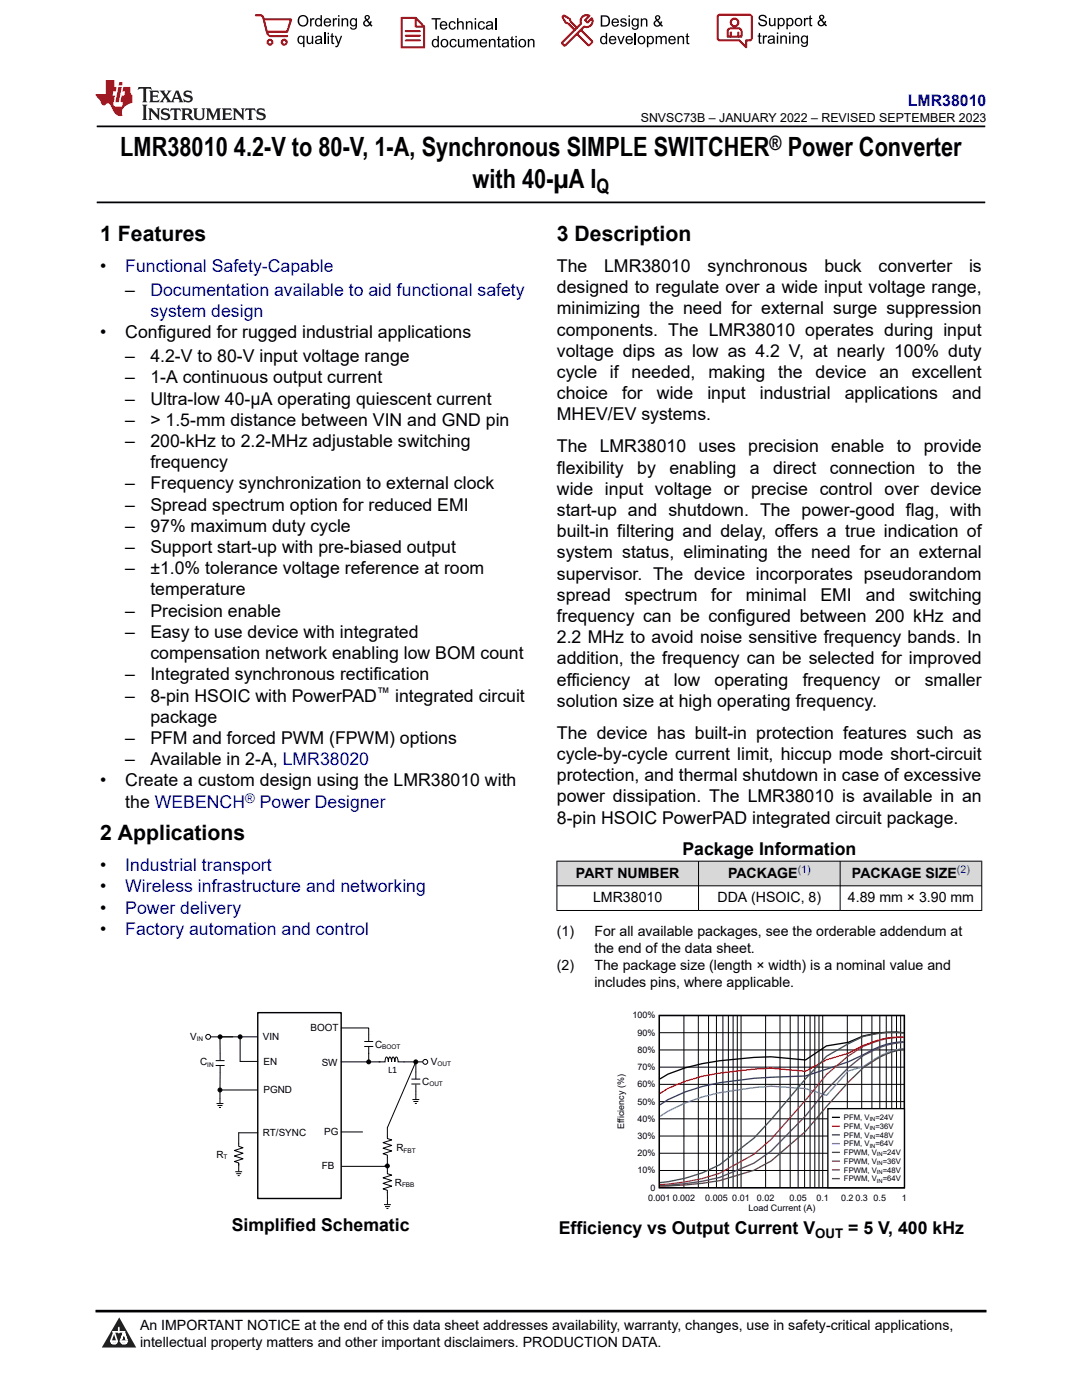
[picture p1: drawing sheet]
<svg xmlns="http://www.w3.org/2000/svg" width="216mm" height="279mm" viewBox="0 0 216 279" stroke-linecap="round" stroke-linejoin="round" font-family="sans-serif">
<path d="M19.3 25.2h177.3M19.3 40.4h177.3" fill="none" stroke="#000" stroke-width=".35"/>
<g fill="#d8d8d8">
<path d="M111.1 171.9h84.8v4.9h-84.8z" fill-rule="evenodd"/>
<path d="M111.2 171.9h28.1v4.8h-28.1z" fill-rule="evenodd"/>
<path d="M139.4 171.9h28.2v4.8h-28.2z" fill-rule="evenodd"/>
<path d="M167.7 171.9h28.1v4.8h-28.1z" fill-rule="evenodd"/>
</g>
<g fill="none" stroke="#000" stroke-width=".2">
<path d="M111.1 171.9h84.9M111.1 176.8h84.9M111.1 171.8v10M139.4 171.8v10M167.6 171.8v10M195.9 171.8v10M111.1 181.7h84.9M43 212.6h1.8M43 211.7h1.8M43.9 206.9v3.3M43.9 210.2v1.5M43.9 212.7v1.4"/>
<path d="M75.6 211.9h1.2l.1-.7 .2-.3 .3 .3 .1 .7 .1-.7 .2-.3 .2 .3 .1 .7 .1-.7 .2-.3 .3 .3 .1 .7 .1-.7 .2-.3 .2 .3 .1 .7h1.3M82.1 216.3h1.8M82.1 215.4h1.8M83 216.4v1.4M83 211.8v3.6M77.3 226.7v.5l.9 .3-1.8 .5 1.8 .6-1.8 .5 1.8 .6-1.8 .6 .9 .2v.5"/>
<circle cx="83" cy="211.9" r=".39"/>
</g>
<circle cx="83" cy="211.9" r=".39" fill="#000"/>
<path d="M51.4 202.1h16.7v37.1h-16.7z" fill-rule="evenodd" fill="#fff"/>
<path d="M51.4 202.1h16.7v37.1h-16.7z" fill="none" stroke="#000" stroke-width=".28"/>
<g fill="none" stroke="#000" stroke-width=".2">
<path d="M47.9 211.8h3.5M51.4 206.9h-9.3M72.7 208.8h1.8M72.7 207.9h1.8M73.6 206.4v1.5M73.6 208.9v1.4M80.6 211.9h3.8M83 217.8v.6"/>
<circle cx="43.9" cy="206.9" r=".39"/>
<circle cx="77.3" cy="232.7" r=".39"/>
</g>
<g fill="#000">
<circle cx="43.9" cy="206.9" r=".39"/>
<circle cx="77.3" cy="232.7" r=".39"/>
</g>
<circle cx="41.5" cy="206.9" r=".49" fill="#fff"/>
<circle cx="41.5" cy="206.9" r=".49" fill="none" stroke="#000" stroke-width=".2"/>
<circle cx="84.9" cy="211.9" r=".49" fill="#fff"/>
<g fill="none" stroke="#000" stroke-width=".2">
<path d="M43.9 217.5v2.7M43.9 217.5h7.4M43.9 214.1v3.4M47.9 206.9v4.9M68.1 205.2h5.5v1.2M68.1 211.9h7.7M73.6 210.2v1.7M82.3 219.4h1.4M82.5 219.8h1M83 211.9l-5.7 13.2v1.6M83 218.4v1M131.6 219.9h48.9"/>
<path d="M131.6 216.4h48.9M131.6 213h48.9M131.6 209.5h48.9M131.6 206.1h48.9M136.5 202.7v34.3M139.3 202.7v34.3M141.4 202.7v34.3M143 202.7v34.3M144.2 202.7v34.3M145.3 202.7v34.3M146.3 202.7v34.3M147.1 202.7v34.3"/>
<path d="M147.9 202.7v34.3M152.8 202.7v34.3M155.6 202.7v34.3M157.7 202.7v34.3M159.3 202.7v34.3M160.5 202.7v34.3M161.6 202.7v34.3M162.6 202.7v34.3M163.4 202.7v34.3M164.2 202.7v34.3M169.1 202.7v34.3M171.9 202.7v34.3"/>
<path d="M174 202.7v34.3M175.6 202.7v34.3M176.8 202.7v34.3M177.9 202.7v34.3M178.9 202.7v34.3M179.7 202.7v34.3M43.2 220.2h1.4M43.4 220.6h1M43.7 221h.4M46.9 233.8h1.4M47.1 234.2h1M47.4 234.6h.4"/>
<path d="M47.6 232.2v1.6M51.4 226.1h-3.8v2.7l.9 .3-1.7 .5 1.7 .6-1.7 .5 1.7 .6-1.7 .5 .8 .3v.5M68.1 225.9h4.2M76.8 232.7l-8.6 .1M77.3 231v3.2l.9 .3-1.8 .6 1.8 .5-1.8 .6 1.8 .5-1.8 .6 .9 .2v2.9M82.8 220.2h.4M131.6 233.6h48.9M131.6 230.2h48.9M131.6 226.7h48.9M131.6 223.3h48.9M76.6 240.4h1.4M76.8 240.8h1"/>
<path d="M77.1 241.2h.4"/>
<circle cx="43.9" cy="217.5" r=".39"/>
<circle cx="47.9" cy="206.9" r=".39"/>
<circle cx="73.6" cy="211.9" r=".39"/>
<circle cx="84.9" cy="211.9" r=".49"/>
</g>
<g fill="#000">
<circle cx="43.9" cy="217.5" r=".39"/>
<circle cx="47.9" cy="206.9" r=".39"/>
<circle cx="73.6" cy="211.9" r=".39"/>
</g>
<path d="M131.6 202.7h48.9v34.3h-48.9zM180.3 206.1a19.8 19.8 0 0 0-11.1 1.9l-4.3 .7-4.2 2.8-6.8-.6a68.7 68.7 0 0 0-17.2 2.2l-3.4 1.3-1.6 .9" fill="none" stroke="#000" stroke-width=".26"/>
<path d="M180.3 207h-1.4a20.5 20.5 0 0 0-9.7 3.2l-4.3 1.3-4.2 2.3-6.8-.6a63 63 0 0 0-17.2 2.6l-3.4 1.4-1.6 1" fill="none" stroke="#f00" stroke-width=".26"/>
<path d="M180.3 207.9h-.5a15.2 15.2 0 0 0-7.5 2.6l-3 1.4-8.6 2.8a93.6 93.6 0 0 0-20.6 2.1l-3.4 1.1-3.4 1.6-1.6 1" fill="none" stroke="#156" stroke-width=".26"/>
<path d="M180.3 209.3h-.5a15.8 15.8 0 0 0-7.5 3.6l-3.1 .8-4.3 4.9-4.2-1.3-6.8-.5a53.1 53.1 0 0 0-17.2 3.3l-3.4 1.7-1.6 1" fill="none" stroke="#0bc" stroke-width=".26"/>
<path d="M180.3 206.1l-1.4-.1a20.4 20.4 0 0 0-6.6 .9l-3.1 1.4-4.2 2.5-4.3 4.5-6.8 8.1-3.5 3.7-6.8 5.4a31.2 31.2 0 0 1-11.9 3.5" fill="none" stroke="#286b49" stroke-width=".26"/>
<path d="M180.3 207a16.8 16.8 0 0 0-11 3.7l-4.3 3.7-4.3 5.2-6.8 7.8-3.5 3-6.8 3.8a43.5 43.5 0 0 1-11.9 2.2" fill="none" stroke="#9e3a3a" stroke-width=".26"/>
<path d="M180.3 208a16.6 16.6 0 0 0-11 5.1l-4.3 4.3-4.3 5.3-6.8 7-3.5 2.4-6.8 2.9a57.2 57.2 0 0 1-11.9 1.6" fill="none" stroke="#68275f" stroke-width=".26"/>
<path d="M180.3 209.4l-.5 .1a14 14 0 0 0-5.7 2.3l-1.8 1.3-3 2.9-8.6 9.8-6.8 5.9-3.5 1.9a53.7 53.7 0 0 1-18.7 3.1" fill="none" stroke="#6b5028" stroke-width=".26"/>
<path d="M165.2 221.3h15.3v15.7h-15.3z" fill-rule="evenodd" fill="#fff"/>
<path d="M165.2 221.3h15.3v15.7h-15.3zM166.1 223h1.4" fill="none" stroke="#000" stroke-width=".26"/>
<path d="M166.1 224.7h1.4" fill="none" stroke="#f00" stroke-width=".26"/>
<path d="M166.1 226.5h1.4" fill="none" stroke="#156" stroke-width=".26"/>
<path d="M166.1 228.2h1.4" fill="none" stroke="#0bc" stroke-width=".26"/>
<path d="M166.1 230h1.4" fill="none" stroke="#286b49" stroke-width=".26"/>
<path d="M166.1 231.7h1.4" fill="none" stroke="#9e3a3a" stroke-width=".26"/>
<path d="M166.1 233.5h1.4" fill="none" stroke="#68275f" stroke-width=".26"/>
<path d="M166.1 235.2h1.4" fill="none" stroke="#6b5028" stroke-width=".26"/>
<path d="M0 0h215.9v23.8h-215.9z" fill-rule="evenodd" fill="#fff"/>
<path d="M27.7 17.4l-.2 .6 .5-.3h.6v.1v2.2l-.2 .4h1l-.2-.4v-2.2v-.1h.5l.5 .3-.1-.6zM29.8 18.1l.2 .4v1.5l-.2 .4h1.9l.1-.6a1.08 1.08 0 0 1-1.3 .2v-.7h.6l.4 .2v-.6l-.4 .2h-.6v-.6l.2-.1a1 1 0 0 1 1 .2l-.1-.5zM31.8 18.1l1 1.1-1 1.2h.9l-.2-.2 .4-.7 .5 .7-.2 .2h1.6l-.2-.2 .1-.4h1l.1 .4-.1 .2h.9l-.2-.3-.8-2h-.5l-1 2.2-.8-1.1 .9-1.1h-.8l.2 .2-.5 .7-.3-.7 .1-.2zM35.2 18.5l.4 1h-.8zM36.8 18.2a.65 .65 0 0 0-.2 .7 .65 .65 0 0 0 .6 .5l.7 .2 .1 .2a.79 .79 0 0 1-.7 .4 .79 .79 0 0 1-.7-.5l.1 .7 .2-.1a.93 .93 0 0 0 1.1 .1 .93 .93 0 0 0 .4-1 1.46 1.46 0 0 0-1.2-.6l-.1-.3a1.09 1.09 0 0 1 1.2 .2l-.2-.6-.1 .1-.6-.2zM28.4 20.9l.2 .4v2.3l-.2 .3h1l-.2-.3v-2.3l.2-.4zM29.6 21.6l.2 .4v1.6l-.2 .3h.8l-.3-.3v-1.4l1.7 1.8v-2l.2-.4h-.8l.2 .2 .1 1.1-1.2-1.3zM32.3 21.8a.65 .65 0 0 0-.2 .7 .65 .65 0 0 0 .7 .4l.6 .2 .1 .2a.79 .79 0 0 1-.7 .4 .79 .79 0 0 1-.7-.5l.1 .7 .2-.1a.93 .93 0 0 0 1.1 .1 .93 .93 0 0 0 .4-.9 1.46 1.46 0 0 0-1.2-.6l-.1-.4a1.09 1.09 0 0 1 1.2 .2l-.2-.6-.1 .1-.6-.1zM34.1 21.6l-.1 .7a.63 .63 0 0 1 .7-.4l.1 1.7-.3 .3h1l-.2-.3v-1.7a.66 .66 0 0 1 .8 .4l-.1-.7zM36.2 21.6l.2 .4v1.6l-.2 .3h.9l-.2-.2v-.7h.5l.1 .2a.79 .79 0 0 0 1.2 .6l-1-.9a.61 .61 0 0 0 .6-.6 .61 .61 0 0 0-.5-.6zM36.9 21.9h.2a.47 .47 0 0 1 .5 .1 .47 .47 0 0 1 .1 .5l-.2 .2h-.6zM38.5 21.6l.2 .2a2.27 2.27 0 0 0 .4 2 1.04 1.04 0 0 0 1.7-.7v-1.3l.2-.2h-.8l.2 .4v1.1a.6 .6 0 0 1-.6 .6 .6 .6 0 0 1-.6-.6v-1.1l.3-.4zM41.1 21.6l.2 .4v1.6l-.2 .3h.7l-.2-.3v-1.5l.9 1.9 .8-1.9v1.5l-.2 .3h1l-.3-.3v-1.6l.3-.4h-.8l-.7 1.5-.7-1.5zM44.3 21.6l.2 .4v1.6l-.2 .3h1.9l.1-.5a1.09 1.09 0 0 1-1.3 .1v-.6h.6l.4 .1v-.6l-.4 .2h-.6v-.6l.2-.1a1.01 1.01 0 0 1 1 .3l-.1-.6zM46.4 21.6l.3 .4v1.6l-.3 .3h.8l-.2-.3v-1.4l1.6 1.8v-2l.2-.4h-.7l.2 .2v1.1l-1.2-1.3zM49 21.6l-.1 .7a.63 .63 0 0 1 .8-.4v1.7l-.3 .3h1l-.2-.3v-1.7a.66 .66 0 0 1 .8 .4l-.1-.7zM51.4 21.8a.65 .65 0 0 0-.2 .7 .65 .65 0 0 0 .6 .4l.6 .2 .2 .2a.79 .79 0 0 1-.8 .4 .79 .79 0 0 1-.6-.5l.1 .7 .2-.1a.93 .93 0 0 0 1 .1 .93 .93 0 0 0 .5-.9 1.46 1.46 0 0 0-1.3-.6l-.1-.4a1.09 1.09 0 0 1 1.3 .2l-.2-.6-.2 .1-.5-.1z" fill="#231f20"/>
<path d="M21.1 16v2.8h-2.1l.1 .3 .9 1a.95 .95 0 0 0 .9 .9 .59 .59 0 0 1 .6-.4 .59 .59 0 0 1 .5 .4l.4 .8a1.59 1.59 0 0 0 2.1 1.3 1.61 1.61 0 0 1 1-2.2l1-.4-.1-1.5a1.59 1.59 0 0 1-.4-1.6h-1.4l-.2 .9h.5l-.1 .8h-.5l-.2 1v.2l.4 .1-.2 .9h-.6a.73 .73 0 0 1-1.1-.7l.3-1.5h-.5l.2-.8h.5l.2-.9h-.5v-1.4zM23.6 17.4l-.6 3h.7l.6-3zM23.8 16.4l-.1 .7h.7l.1-.7z" fill="#ed1c24"/>
<g fill="#000">
<path d="M59.4 4.2a1.12 1.12 0 0 1 2.2 0 1.12 1.12 0 0 1-2.2 0zM59.9 3.5a.89 .89 0 0 0-.1 1.1 .89 .89 0 0 0 1.1 .4 .88 .88 0 0 0 .3-1.3 .88 .88 0 0 0-1.3-.2z" fill-rule="evenodd"/>
<path d="M59.5 7.3l.5-.2 .5 .3v-.3h.3v2.3h-.3v-.8a.74 .74 0 0 1-1 0 .74 .74 0 0 1-.1-1zM59.8 7.5a.57 .57 0 0 0-.2 .7 .57 .57 0 0 0 .8 .2 .57 .57 0 0 0 .1-.7 .57 .57 0 0 0-.7-.2z" fill-rule="evenodd"/>
<path d="M61.9 3.6h.2v.3l.2-.2 .3-.1 .2 .1-.1 .3a.36 .36 0 0 0-.5 0 .36 .36 0 0 0 0 .4v.9h-.3z" fill-rule="evenodd"/>
<path d="M61.2 7.1h.3v.9a.41 .41 0 0 0 .4 .6 .41 .41 0 0 0 .3-.6v-.9h.3v1.7h-.2v-.3a.58 .58 0 0 1-.7 .3 .58 .58 0 0 1-.4-.6z" fill-rule="evenodd"/>
<path d="M63 3.8l.5-.2 .5 .2v-.8h.2v2.3h-.2v-.2a.75 .75 0 0 1-1-.1 .75 .75 0 0 1-.1-1zM63.2 4a.57 .57 0 0 0-.1 .7 .57 .57 0 0 0 .8 .2 .57 .57 0 0 0 .1-.7 .57 .57 0 0 0-.8-.2z" fill-rule="evenodd"/>
<path d="M63 7.3a.74 .74 0 0 1 1-.1 .74 .74 0 0 1 .3 .9v.7h-.3v-.2a.57 .57 0 0 1-.8 .2 .57 .57 0 0 1-.2-.8l1-.3a.41 .41 0 0 0-.4-.4 .41 .41 0 0 0-.4 .4l-.3-.1zM63.2 8.2a.35 .35 0 0 0 .2 .5 .35 .35 0 0 0 .5-.3l.1-.4z" fill-rule="evenodd"/>
<path d="M65.4 6.5h.3v.3h-.3zM65.4 7.1h.3v1.7h-.3z" fill-rule="evenodd"/>
<path d="M64.8 3.8a.76 .76 0 0 1 .9-.1 .76 .76 0 0 1 .4 .8h-1.2a.47 .47 0 0 0 .3 .6 .47 .47 0 0 0 .6-.4l.3 .1a.82 .82 0 0 1-1.3 .3 .82 .82 0 0 1 0-1.3zM65 4l-.1 .3h.9l-.3-.4z" fill-rule="evenodd"/>
<path d="M66.4 3.6h.3v.3l.1-.2 .4-.1 .1 .1-.1 .3a.36 .36 0 0 0-.4 0 .36 .36 0 0 0-.1 .4v.9h-.3z" fill-rule="evenodd"/>
<path d="M66.1 6.7l.3-.1v.5h.3v.3h-.3v.9l.1 .2h.2v.3a.41 .41 0 0 1-.4-.1 .41 .41 0 0 1-.2-.4v-.9h-.2v-.3h.2z" fill-rule="evenodd"/>
<path d="M66.8 7.1h.3l.4 1.4 .5-1.4h.3l-.6 1.7a.57 .57 0 0 1-.8 .6v-.3a.37 .37 0 0 0 .5-.3z" fill-rule="evenodd"/>
<path d="M67.5 3h.2v.3h-.2zM67.5 3.6h.2v1.7h-.2z" fill-rule="evenodd"/>
<path d="M68.2 3.6h.2v.3a.58 .58 0 0 1 .7-.3 .58 .58 0 0 1 .4 .7v1h-.3v-1a.4 .4 0 0 0-.4-.5 .4 .4 0 0 0-.4 .6v.9h-.2z" fill-rule="evenodd"/>
<path d="M70 3.8l.5-.2 .5 .2v-.2h.2v1.5a.71 .71 0 0 1-.5 .8 .71 .71 0 0 1-.8-.5h.2a.46 .46 0 0 0 .6 .3 .46 .46 0 0 0 .3-.6 .78 .78 0 0 1-1.1-.2 .78 .78 0 0 1 .1-1.1zM70.2 4a.53 .53 0 0 0-.1 .8 .53 .53 0 0 0 .8 0 .54 .54 0 0 0 0-.7 .54 .54 0 0 0-.7-.1z" fill-rule="evenodd"/>
<path d="M72.9 3.1a.53 .53 0 0 1 .8 .1 .53 .53 0 0 1-.3 .8l.4 .5 .1-.3 .3 .1-.2 .5 .3 .3-.2 .2-.3-.3a.71 .71 0 0 1-1.2 .1 .71 .71 0 0 1 .4-1.1l-.3-.5zM73 3.5a.3 .3 0 0 0 .6 0 .3 .3 0 0 0-.6 0zM72.9 4.3a.45 .45 0 0 0 0 .7 .45 .45 0 0 0 .7-.2l-.5-.6z" fill-rule="evenodd"/>
<path d="M86.1 3.6h1.8v.3h-.7v2h-.3v-2h-.8z" fill-rule="evenodd"/>
<path d="M86.3 8l.5-.2 .5 .2v-.8h.3v2.2h-.3v-.2a.76 .76 0 0 1-1 0 .76 .76 0 0 1-.1-1zM86.6 8.1a.58 .58 0 0 0-.2 .8 .58 .58 0 0 0 .8 .2 .58 .58 0 0 0 .1-.8 .58 .58 0 0 0-.7-.2z" fill-rule="evenodd"/>
<path d="M88.2 7.9a.81 .81 0 0 1 1.1 .2 .81 .81 0 0 1-.2 1.1 .81 .81 0 0 1-1.1-.1l-.1-.8zM88.3 8.1a.57 .57 0 0 0 0 .9 .57 .57 0 0 0 .8 0 .57 .57 0 0 0 0-.8 .57 .57 0 0 0-.8-.1z" fill-rule="evenodd"/>
<path d="M88 4.4a.77 .77 0 0 1 .9-.1 .77 .77 0 0 1 .4 .8h-1.3a.48 .48 0 0 0 .4 .6 .48 .48 0 0 0 .6-.3h.3a.83 .83 0 0 1-1.3 .4 .83 .83 0 0 1 0-1.4zM88.2 4.6l-.2 .3h1l-.3-.4z" fill-rule="evenodd"/>
<path d="M89.7 4.4a.7 .7 0 0 1 1.2 .3l-.2 .1a.45 .45 0 0 0-.6-.3 .45 .45 0 0 0-.3 .6 .45 .45 0 0 0 .3 .6 .45 .45 0 0 0 .6-.4h.3a.76 .76 0 0 1-1.1 .6 .76 .76 0 0 1-.3-1.1z" fill-rule="evenodd"/>
<path d="M89.9 8a.7 .7 0 0 1 1.2 .3h-.3a.45 .45 0 0 0-.5-.3 .45 .45 0 0 0-.3 .6 .45 .45 0 0 0 .3 .6 .45 .45 0 0 0 .6-.4l.2 .1a.76 .76 0 0 1-1 .5 .76 .76 0 0 1-.4-1.1z" fill-rule="evenodd"/>
<path d="M91.2 3.6h.3v.8a.59 .59 0 0 1 .7-.2 .59 .59 0 0 1 .3 .7v1h-.2v-1a.4 .4 0 0 0-.5-.4 .4 .4 0 0 0-.3 .5v.9h-.3z" fill-rule="evenodd"/>
<path d="M91.4 7.8h.2v.9a.41 .41 0 0 0 .5 .5 .41 .41 0 0 0 .3-.5v-.9h.3v1.6h-.3v-.2a.58 .58 0 0 1-.7 .3 .58 .58 0 0 1-.3-.7z" fill-rule="evenodd"/>
<path d="M93 4.2h.2v.3a.59 .59 0 0 1 .7-.3 .59 .59 0 0 1 .4 .7v1h-.3v-1a.41 .41 0 0 0-.4-.5 .41 .41 0 0 0-.4 .6v.9h-.2z" fill-rule="evenodd"/>
<path d="M93.1 7.8h.3v.2a.56 .56 0 0 1 1 0 .54 .54 0 0 1 .6-.2 .54 .54 0 0 1 .4 .5v1.1h-.3v-1a.34 .34 0 0 0-.3-.4 .34 .34 0 0 0-.4 .3v1.1h-.3v-1a.38 .38 0 0 0-.5-.4 .38 .38 0 0 0-.2 .6v.8h-.3z" fill-rule="evenodd"/>
<path d="M94.7 3.6h.3v.3h-.3zM94.7 4.2h.3v1.7h-.3z" fill-rule="evenodd"/>
<path d="M95.5 4.4a.7 .7 0 0 1 1.3 .3l-.3 .1a.45 .45 0 0 0-.6-.3 .45 .45 0 0 0-.3 .6 .45 .45 0 0 0 .3 .6 .45 .45 0 0 0 .6-.4h.3a.76 .76 0 0 1-1.1 .6 .76 .76 0 0 1-.3-1.1z" fill-rule="evenodd"/>
<path d="M95.9 8a.77 .77 0 0 1 .9-.2 .77 .77 0 0 1 .4 .9h-1.2a.48 .48 0 0 0 .3 .5 .48 .48 0 0 0 .6-.3h.3a.83 .83 0 0 1-1.3 .4 .83 .83 0 0 1 0-1.3zM96.1 8.1l-.1 .4h.9l-.2-.5z" fill-rule="evenodd"/>
<path d="M97.5 7.8h.3v.2a.59 .59 0 0 1 .7-.2 .59 .59 0 0 1 .4 .6v1h-.3v-1a.41 .41 0 0 0-.5-.4 .41 .41 0 0 0-.3 .5v.9h-.3z" fill-rule="evenodd"/>
<path d="M97.1 4.4a.74 .74 0 0 1 1-.1 .74 .74 0 0 1 .3 .9v.7h-.3v-.2a.59 .59 0 0 1-.8 .2 .59 .59 0 0 1-.3-.8l1.1-.3a.42 .42 0 0 0-.4-.4 .42 .42 0 0 0-.5 .4l-.2-.1zM97.3 5.3a.36 .36 0 0 0 .2 .5 .36 .36 0 0 0 .5-.2l.1-.5z" fill-rule="evenodd"/>
<path d="M99.4 7.4l.2-.2v.6h.3v.2h-.3v1l.1 .2h.2l.1 .2a.41 .41 0 0 1-.5 0 .41 .41 0 0 1-.1-.4v-1h-.2v-.2h.2z" fill-rule="evenodd"/>
<path d="M100.3 8a.74 .74 0 0 1 .9-.2 .74 .74 0 0 1 .3 .9l.1 .7h-.3v-.2a.59 .59 0 0 1-.8 .3 .59 .59 0 0 1-.3-.8l1-.3a.42 .42 0 0 0-.3-.4 .42 .42 0 0 0-.5 .3h-.3zM100.5 8.8a.36 .36 0 0 0 .1 .5 .36 .36 0 0 0 .5-.2l.2-.5z" fill-rule="evenodd"/>
<path d="M102 7.4l.3-.2v.6h.3v.2h-.3v1l.1 .2h.2v.2a.41 .41 0 0 1-.5 0 .41 .41 0 0 1-.1-.4v-1h-.2v-.2h.2z" fill-rule="evenodd"/>
<path d="M102.8 7.2h.3v.3h-.3zM102.8 7.8h.3v1.6h-.3z" fill-rule="evenodd"/>
<path d="M103.7 7.9a.81 .81 0 0 1 1.1 .2 .81 .81 0 0 1-.1 1.1 .81 .81 0 0 1-1.2-.1v-.8zM103.9 8.1a.57 .57 0 0 0-.1 .9 .57 .57 0 0 0 .8 0 .57 .57 0 0 0 0-.8 .57 .57 0 0 0-.7-.1z" fill-rule="evenodd"/>
<path d="M105.3 7.8h.3v.2a.59 .59 0 0 1 .7-.2 .59 .59 0 0 1 .4 .6v1h-.3v-1a.41 .41 0 0 0-.5-.4 .41 .41 0 0 0-.3 .5v.9h-.3z" fill-rule="evenodd"/>
<path d="M119.9 3.1h.7a1.12 1.12 0 0 1 1.1 1.1 1.12 1.12 0 0 1-1 1.1h-.8zM120.2 3.3v1.7h.4a.86 .86 0 0 0 .8-.8 .86 .86 0 0 0-.8-.9z" fill-rule="evenodd"/>
<path d="M119.9 7.4l.5-.3 .5 .3v-.8h.2v2.2h-.2v-.2a.75 .75 0 0 1-1 0 .75 .75 0 0 1-.1-1zM120.1 7.5a.57 .57 0 0 0-.1 .8 .57 .57 0 0 0 .8 .2 .57 .57 0 0 0 .1-.8 .57 .57 0 0 0-.8-.2z" fill-rule="evenodd"/>
<path d="M121.7 7.4a.76 .76 0 0 1 .9-.2 .76 .76 0 0 1 .4 .9h-1.2a.47 .47 0 0 0 .3 .5 .47 .47 0 0 0 .6-.3h.3a.82 .82 0 0 1-1.3 .4 .82 .82 0 0 1 0-1.3zM121.9 7.5l-.1 .3h.9l-.3-.4z" fill-rule="evenodd"/>
<path d="M122.2 3.9a.76 .76 0 0 1 .9-.2 .76 .76 0 0 1 .4 .9h-1.2a.47 .47 0 0 0 .4 .5 .47 .47 0 0 0 .5-.3h.3a.82 .82 0 0 1-1.3 .4 .82 .82 0 0 1 0-1.3zM122.5 4l-.2 .3h.9l-.2-.4z" fill-rule="evenodd"/>
<path d="M123.9 3.8a.71 .71 0 0 1 1.1 .3h-.2a.32 .32 0 0 0-.4-.3 .32 .32 0 0 0-.3 .4h.1a.75 .75 0 0 1 .9 .8 .72 .72 0 0 1-.7 .3 .72 .72 0 0 1-.7-.5h.3a.36 .36 0 0 0 .4 .4 .36 .36 0 0 0 .3-.5 .8 .8 0 0 1-.9-.7z" fill-rule="evenodd"/>
<path d="M123.2 7.2h.3l.4 1.3 .5-1.3h.3l-.7 1.6h-.2z" fill-rule="evenodd"/>
<path d="M125.4 3.1h.3v.3h-.3zM125.4 3.7h.3v1.6h-.3z" fill-rule="evenodd"/>
<path d="M125 7.4a.76 .76 0 0 1 .9-.2 .76 .76 0 0 1 .4 .9h-1.2a.47 .47 0 0 0 .3 .5 .47 .47 0 0 0 .6-.3h.3a.82 .82 0 0 1-1.3 .4 .82 .82 0 0 1 0-1.3zM125.2 7.5l-.1 .3h.9l-.2-.4z" fill-rule="evenodd"/>
<path d="M126.2 3.9l.5-.3 .5 .3v-.2h.2v1.4a.71 .71 0 0 1-.5 .8 .71 .71 0 0 1-.8-.5l.2 .1a.46 .46 0 0 0 .6 .2 .46 .46 0 0 0 .3-.6 .78 .78 0 0 1-1.1-.1 .78 .78 0 0 1 .1-1.1zM126.4 4a.53 .53 0 0 0-.1 .8 .53 .53 0 0 0 .8 0 .54 .54 0 0 0 0-.7 .54 .54 0 0 0-.7-.1z" fill-rule="evenodd"/>
<path d="M127.5 7.3a.8 .8 0 0 1 1.1 .2 .8 .8 0 0 1-.1 1.1 .8 .8 0 0 1-1.2-.1v-.8zM127.7 7.5a.56 .56 0 0 0-.1 .9 .56 .56 0 0 0 .8-.1 .56 .56 0 0 0 0-.7 .56 .56 0 0 0-.7-.1z" fill-rule="evenodd"/>
<path d="M127.9 3.7h.2v.2a.58 .58 0 0 1 .7-.2 .58 .58 0 0 1 .4 .6v1h-.3v-1a.4 .4 0 0 0-.4-.4 .4 .4 0 0 0-.4 .5v.9h-.2z" fill-rule="evenodd"/>
<path d="M129.1 7.2h.2v.2a.72 .72 0 0 1 1-.1 .72 .72 0 0 1 .2 1 .64 .64 0 0 1-.5 .5 .64 .64 0 0 1-.6-.2v.8h-.3zM129.5 7.5a.56 .56 0 0 0-.2 .8 .56 .56 0 0 0 .8 .2 .56 .56 0 0 0 .1-.8 .56 .56 0 0 0-.7-.2z" fill-rule="evenodd"/>
<path d="M130.8 7.2h.3v.2a.55 .55 0 0 1 .9 0 .53 .53 0 0 1 .6-.3 .53 .53 0 0 1 .4 .6v1.1h-.2v-1a.34 .34 0 0 0-.3-.4 .34 .34 0 0 0-.4 .3v1.1h-.3v-1a.37 .37 0 0 0-.5-.4 .37 .37 0 0 0-.2 .6v.8h-.3z" fill-rule="evenodd"/>
<path d="M130.8 3.2a.53 .53 0 0 1 .9 .1 .53 .53 0 0 1-.4 .8l.4 .5 .2-.4 .2 .1-.2 .5 .4 .3-.2 .3-.3-.4a.71 .71 0 0 1-1.2 .1 .71 .71 0 0 1 .3-1.1l-.2-.5zM130.9 3.6a.3 .3 0 0 0 .6 0 .3 .3 0 0 0-.6 0zM130.9 4.3a.45 .45 0 0 0 0 .7 .45 .45 0 0 0 .7-.2l-.5-.6z" fill-rule="evenodd"/>
<path d="M133.6 7.4a.76 .76 0 0 1 .9-.2 .76 .76 0 0 1 .3 .9h-1.2a.47 .47 0 0 0 .4 .5 .47 .47 0 0 0 .6-.3h.2a.82 .82 0 0 1-1.2 .4 .82 .82 0 0 1 0-1.3zM133.8 7.5l-.2 .3h1l-.3-.4z" fill-rule="evenodd"/>
<path d="M135.2 7.2h.2v.2a.58 .58 0 0 1 .7-.2 .58 .58 0 0 1 .4 .6v1h-.3v-1a.4 .4 0 0 0-.4-.4 .4 .4 0 0 0-.3 .5v.9h-.3z" fill-rule="evenodd"/>
<path d="M137 6.8l.3-.2v.6h.2v.2h-.2v1v.2h.2l.1 .2a.41 .41 0 0 1-.5 0 .41 .41 0 0 1-.1-.5v-.9h-.2v-.2h.2z" fill-rule="evenodd"/>
<path d="M151.6 3.1a.88 .88 0 0 1 1.4 .5h-.3a.49 .49 0 0 0-.5-.5 .49 .49 0 0 0-.5 .6l.1 .1a1.06 1.06 0 0 1 1.2 1 .95 .95 0 0 1-.9 .4 .95 .95 0 0 1-.8-.7h.3a.58 .58 0 0 0 .6 .5 .58 .58 0 0 0 .5-.6l-.2-.1a.95 .95 0 0 1-1.1-.9z" fill-rule="evenodd"/>
<path d="M151.4 6.7l.3-.2v.6h.2v.2h-.2v1v.2h.2l.1 .2a.41 .41 0 0 1-.5 0 .41 .41 0 0 1-.1-.5v-.9h-.2v-.2h.2z" fill-rule="evenodd"/>
<path d="M152.2 7.1h.3v.2l.1-.2h.4h.1l-.1 .3a.36 .36 0 0 0-.4 0 .36 .36 0 0 0-.1 .5v.8h-.3z" fill-rule="evenodd"/>
<path d="M153.3 7.3a.74 .74 0 0 1 1-.2 .74 .74 0 0 1 .3 .9l.1 .7h-.3l-.1-.2a.57 .57 0 0 1-.8 .3 .57 .57 0 0 1-.1-.9l.9-.2a.41 .41 0 0 0-.4-.4 .41 .41 0 0 0-.4 .3h-.3zM153.5 8.1a.35 .35 0 0 0 .2 .5 .35 .35 0 0 0 .5-.2l.1-.5z" fill-rule="evenodd"/>
<path d="M153.4 3.6h.3v.9a.41 .41 0 0 0 .4 .5 .41 .41 0 0 0 .4-.5v-.9h.2v1.6h-.2v-.2a.58 .58 0 0 1-.7 .2 .58 .58 0 0 1-.4-.6z" fill-rule="evenodd"/>
<path d="M155 6.5h.3v.3h-.3zM155 7.1h.3v1.6h-.3z" fill-rule="evenodd"/>
<path d="M155.2 3.6h.2v.2a.72 .72 0 0 1 1-.1 .72 .72 0 0 1 .2 1 .64 .64 0 0 1-.5 .5 .64 .64 0 0 1-.6-.2v.8h-.3zM155.6 3.9a.56 .56 0 0 0-.2 .8 .56 .56 0 0 0 .8 .2 .56 .56 0 0 0 .1-.8 .56 .56 0 0 0-.7-.2z" fill-rule="evenodd"/>
<path d="M155.7 7.1h.3v.2a.58 .58 0 0 1 .7-.2 .58 .58 0 0 1 .3 .6v1h-.3v-1a.4 .4 0 0 0-.4-.4 .4 .4 0 0 0-.3 .5v.9h-.3z" fill-rule="evenodd"/>
<path d="M156.9 3.6h.3v.2a.72 .72 0 0 1 .9-.1 .72 .72 0 0 1 .2 1 .64 .64 0 0 1-.4 .5 .64 .64 0 0 1-.7-.2v.8h-.3zM157.3 3.9a.56 .56 0 0 0-.1 .8 .56 .56 0 0 0 .7 .2 .56 .56 0 0 0 .2-.8 .56 .56 0 0 0-.8-.2z" fill-rule="evenodd"/>
<path d="M157.4 6.5h.3v.3h-.3zM157.4 7.1h.3v1.6h-.3z" fill-rule="evenodd"/>
<path d="M158.1 7.1h.3v.2a.58 .58 0 0 1 .7-.2 .58 .58 0 0 1 .4 .6v1h-.3v-1a.4 .4 0 0 0-.5-.4 .4 .4 0 0 0-.3 .5v.9h-.3z" fill-rule="evenodd"/>
<path d="M158.8 3.7a.8 .8 0 0 1 1.1 .2 .8 .8 0 0 1-.1 1.1 .8 .8 0 0 1-1.1-.1l-.1-.8zM159 3.9a.56 .56 0 0 0-.1 .9 .56 .56 0 0 0 .9 0 .56 .56 0 0 0-.1-.8 .56 .56 0 0 0-.7-.1z" fill-rule="evenodd"/>
<path d="M160 7.3l.5-.2 .5 .2v-.2h.2v1.4a.71 .71 0 0 1-.5 .9 .71 .71 0 0 1-.9-.5h.3a.46 .46 0 0 0 .6 .2 .46 .46 0 0 0 .2-.6 .78 .78 0 0 1-1-.1 .78 .78 0 0 1 .1-1.1zM160.2 7.4a.53 .53 0 0 0-.1 .8 .53 .53 0 0 0 .8 0 .54 .54 0 0 0 0-.7 .54 .54 0 0 0-.7-.1z" fill-rule="evenodd"/>
<path d="M160.4 3.6h.3v.2l.1-.2h.4h.1l-.1 .3a.36 .36 0 0 0-.4 0 .36 .36 0 0 0-.1 .5v.8h-.3z" fill-rule="evenodd"/>
<path d="M161.5 3.2l.3-.2v.6h.3v.2h-.3v1v.2h.3v.2a.41 .41 0 0 1-.5 0 .41 .41 0 0 1-.1-.5v-.9h-.2v-.2h.2z" fill-rule="evenodd"/>
<path d="M163.6 3.1a.53 .53 0 0 1 .8 .1 .53 .53 0 0 1-.3 .8l.4 .5 .1-.3h.3l-.2 .5 .3 .3-.2 .3-.3-.3a.71 .71 0 0 1-1.2 .1 .71 .71 0 0 1 .4-1.2l-.3-.5zM163.7 3.5a.3 .3 0 0 0 .5 0 .3 .3 0 0 0-.5 0zM163.6 4.2a.45 .45 0 0 0 0 .8 .45 .45 0 0 0 .7-.3l-.5-.6z" fill-rule="evenodd"/>
</g>
<path d="M64.8 6.5v2.3M98.9 3.6v2.3M126.8 6.6v2.2" fill="none" stroke="#000" stroke-width=".28"/>
<g fill="none" stroke="#de0000" stroke-width=".42">
<path d="M51.1 3l1 .1a1.4 1.4 0 0 1 .6 1.2l.7 2.5a.95 .95 0 0 0 1.1 .4h2.8M52.7 3.9h5.4l-.8 2.4h-4M80.1 3.6h2.8v1.7h1.7v4.2h-4.5zM81 7.1h2.8M81 6.2h2.8M81 8.1h2.8M82.9 3.6l1.7 1.7M115.1 5.5l-1.3-1.2-.1-.5-1.2-.7-.3 .3 .7 1.1 .5 .2 1.3 1.3M115.9 6l2.2 2.2v.3l-.5 .5h-.3l-2.2-2.2zM115.9 6l.7-.7a1.19 1.19 0 0 0 1.3-.3 1.19 1.19 0 0 0 .2-1.4l-.9 .9-.4-.5 .8-.8a1.19 1.19 0 0 0-1.4 .1 1.19 1.19 0 0 0-.2 1.4l-3.8 3.7v.3l.3 .3h.3l2.3-2.2M143.2 3.2l.4-.2h6l.4 .2v4.4l-.2 .4-.9 .1v1.3l-1.4-1.3h-3.9l-.4-.3zM145.4 5.8l.4-.1h1.6a.61 .61 0 0 1 .6 .6v1h-2.8v-1z"/>
<path d="M145.8 6.5v.8M147.3 6.5v.8"/>
<circle cx="53.9" cy="8.4" r=".49"/>
<circle cx="56.7" cy="8.4" r=".49"/>
<circle cx="146.6" cy="4.5" r=".75"/>
</g>
<path d="M0 261.4h215.9v18h-215.9z" fill-rule="evenodd" fill="#fff"/>
<path d="M23.8 262.9l3.4 6h-6.9z" fill="#231f20"/>
<path d="M22.1 267.7h1.3l-.4 .5h-.3a.55 .55 0 0 1-.6-.5z" fill-rule="evenodd" fill="#fff"/>
<path d="M22.1 267.7h1.3l-.4 .5h-.3a.55 .55 0 0 1-.6-.5z" fill="none" stroke="#231f20" stroke-width=".34"/>
<path d="M22.1 267.7h1.3l-.4 .5h-.5zM22.6 265.8h.1M22.6 265.8h2.3zM23.7 265.9h.1M23.7 264.9v1zM24 267.7h.1" fill="none" stroke="#fff" stroke-width=".34"/>
<path d="M24.7 265.8l-.7 1.9z" fill="#fff"/>
<path d="M24.7 265.8l-.7 1.9z" fill="none" stroke="#fff" stroke-width=".34"/>
<path d="M24.7 265.8l.7 1.9z" fill="#fff"/>
<path d="M22.8 265.8l-.7 1.9zM22.8 265.8l.6 1.9zM24.7 265.8l.7 1.9zM25.3 267.7h.1" fill="none" stroke="#fff" stroke-width=".34"/>
<path d="M24.1 267.7h1.3a.65 .65 0 0 1-.6 .5 .65 .65 0 0 1-.7-.5z" fill-rule="evenodd" fill="#fff"/>
<path d="M24.1 267.7h1.3a.65 .65 0 0 1-.6 .5 .65 .65 0 0 1-.7-.5z" fill="none" stroke="#231f20" stroke-width=".34"/>
<path d="M24 267.7h.1M24.1 267.7h1.3l-.4 .5h-.5z" fill="none" stroke="#fff" stroke-width=".34"/>
<path d="M19 261.7h177.8" fill="none" stroke="#000" stroke-width=".53"/>
<g font-size="5.3">
<text x="24" y="31.2">LMR38010</text>
<text x="46.7" y="31.2">4.2-V to 80-V, 1-A, Synchronous SIMPLE SWITCHER Power Converter</text>
<text x="94.3" y="37.5">with 40-µA I</text>
</g>
<g font-size="4.2">
<text x="20" y="48.1">1 Features</text>
<text x="111.1" y="48.1">3 Description</text>
<text x="20" y="167.7">2 Applications</text>
</g>
<g font-size="4">
<text x="153.6" y="29.9">®</text>
<text x="119.1" y="38.6">Q</text>
</g>
<g font-size="3.5">
<text x="20" y="54.3">•</text>
<text x="25" y="59">–</text>
<text x="111.1" y="54.3">The</text>
<text x="111.1" y="58.5">designed to regulate over a wide input voltage range,</text>
<text x="120.6" y="54.3">LMR38010</text>
<text x="141.2" y="54.3">synchronous</text>
<text x="164.5" y="54.3">buck</text>
<text x="175.3" y="54.3">converter</text>
<text x="193.4" y="54.3">is</text>
<text x="111.1" y="62.8">minimizing the need for external surge suppression</text>
<text x="20" y="67.5">•</text>
<text x="25" y="67.5">Configured for rugged industrial applications</text>
<text x="111.1" y="71.2">voltage dips as low as 4.2 V, at nearly 100% duty</text>
<text x="111.1" y="67">components. The LMR38010 operates during input</text>
<text x="25" y="72.3">–</text>
<text x="25" y="76.5">–</text>
<text x="30" y="72.3">4.2-V to 80-V input voltage range</text>
<text x="30" y="76.5">1-A continuous output current</text>
<text x="111.1" y="75.5">cycle</text>
<text x="121.7" y="75.5">if needed,</text>
<text x="141.3" y="75.5">making</text>
<text x="155.3" y="75.5">the</text>
<text x="162.7" y="75.5">device</text>
<text x="175.5" y="75.5">an</text>
<text x="182" y="75.5">excellent</text>
<text x="25" y="80.7">–</text>
<text x="30" y="80.7">Ultra-low 40-µA operating quiescent current</text>
<text x="111.1" y="83.9">MHEV/EV systems.</text>
<text x="111.1" y="79.7">choice</text>
<text x="124.1" y="79.7">for</text>
<text x="131.1" y="79.7">wide</text>
<text x="141.2" y="79.7">input</text>
<text x="151.6" y="79.7">industrial</text>
<text x="168.6" y="79.7">applications</text>
<text x="190" y="79.7">and</text>
<text x="25" y="85">–</text>
<text x="25" y="89.2">–</text>
<text x="30" y="85">&gt; 1.5-mm distance between VIN and GND pin</text>
<text x="30" y="89.2">200-kHz to 2.2-MHz adjustable switching</text>
<text x="30" y="93.4">frequency</text>
<text x="111.1" y="90.3">The LMR38010 uses precision enable to provide</text>
<text x="111.1" y="94.5">flexibility</text>
<text x="127.2" y="94.5">by</text>
<text x="133.6" y="94.5">enabling</text>
<text x="149.6" y="94.5">a</text>
<text x="154.3" y="94.5">direct</text>
<text x="165.6" y="94.5">connection</text>
<text x="185.4" y="94.5">to</text>
<text x="191" y="94.5">the</text>
<text x="25" y="97.7">–</text>
<text x="25" y="101.9">–</text>
<text x="30" y="97.7">Frequency synchronization to external clock</text>
<text x="30" y="101.9">Spread spectrum option for reduced EMI</text>
<text x="111.1" y="98.7">wide input voltage or precise control over device</text>
<text x="25" y="106.1">–</text>
<text x="30" y="106.1">97% maximum duty cycle</text>
<text x="111.1" y="103">start-up and shutdown. The power-good flag, with</text>
<text x="111.1" y="107.2">built-in filtering and delay, offers a true indication of</text>
<text x="25" y="110.4">–</text>
<text x="30" y="110.4">Support start-up with pre-biased output</text>
<text x="111.1" y="111.4">system status, eliminating the need for an external</text>
<text x="25" y="114.6">–</text>
<text x="30" y="114.6">±1.0% tolerance voltage reference at room</text>
<text x="30" y="118.8">temperature</text>
<text x="111.1" y="119.9">spread</text>
<text x="111.1" y="115.7">supervisor. The device incorporates pseudorandom</text>
<text x="124.7" y="119.9">spectrum</text>
<text x="141.9" y="119.9">for</text>
<text x="148.8" y="119.9">minimal</text>
<text x="163.7" y="119.9">EMI</text>
<text x="172.7" y="119.9">and</text>
<text x="181.4" y="119.9">switching</text>
<text x="25" y="123.1">–</text>
<text x="30" y="123.1">Precision enable</text>
<text x="111.1" y="124.1">frequency can be configured between 200 kHz and</text>
<text x="25" y="127.3">–</text>
<text x="30" y="127.3">Easy to use device with integrated</text>
<text x="30" y="131.5">compensation network enabling low BOM count</text>
<text x="111.1" y="128.4">2.2 MHz to avoid noise sensitive frequency bands. In</text>
<text x="25" y="135.8">–</text>
<text x="30" y="135.8">Integrated synchronous rectification</text>
<text x="111.1" y="136.8">efficiency</text>
<text x="111.1" y="132.6">addition, the frequency can be selected for improved</text>
<text x="128.6" y="136.8">at</text>
<text x="134.4" y="136.8">low</text>
<text x="142.6" y="136.8">operating</text>
<text x="160.2" y="136.8">frequency</text>
<text x="178.5" y="136.8">or</text>
<text x="184.5" y="136.8">smaller</text>
<text x="25" y="140">–</text>
<text x="30" y="140">8-pin HSOIC with PowerPAD</text>
<text x="78.8" y="140">integrated circuit</text>
<text x="111.1" y="141.1">solution size at high operating frequency.</text>
<text x="25" y="148.5">–</text>
<text x="30" y="148.5">PFM and forced PWM (FPWM) options</text>
<text x="30" y="144.2">package</text>
<text x="111.1" y="147.4">The device has built-in protection features such as</text>
<text x="25" y="152.7">–</text>
<text x="30" y="152.7">Available in 2-A, LMR38020</text>
<text x="111.1" y="155.9">protection, and thermal shutdown in case of excessive</text>
<text x="111.1" y="151.7">cycle-by-cycle current limit, hiccup mode short-circuit</text>
<text x="20" y="156.9">•</text>
<text x="25" y="156.9">Create a custom design using the LMR38010 with</text>
<text x="25" y="161.2">the WEBENCH</text>
<text x="111.1" y="160.1">power dissipation. The LMR38010 is available in an</text>
<text x="111.1" y="164.4">8-pin HSOIC PowerPAD integrated circuit package.</text>
<text x="20" y="173.9">•</text>
<text x="136.2" y="170.7">Package Information</text>
<text x="20" y="178.1">•</text>
<text x="20" y="182.3">•</text>
<text x="20" y="186.6">•</text>
<text x="46.2" y="245.7">Simplified Schematic</text>
<text x="111.5" y="246.3">Efficiency vs Output Current V</text>
<text x="169.2" y="246.3">= 5 V, 400 kHz</text>
</g>
<g font-size="3.5" fill="#00f">
<text x="25" y="54.3">Functional Safety-Capable</text>
<text x="30" y="59">Documentation available to aid functional safety</text>
<text x="30" y="63.3">system design</text>
<text x="51.8" y="161.2">Power Designer</text>
<text x="25" y="173.9">Industrial transport</text>
<text x="25" y="178.1">Wireless infrastructure and networking</text>
<text x="25" y="182.3">Power delivery</text>
<text x="25" y="186.6">Factory automation and control</text>
</g>
<text font-size="3.2" fill="#00f" x="181.1" y="21.1">LMR38010</text>
<g font-size="2.8">
<text x="114.9" y="175.1">PART NUMBER</text>
<text x="145.3" y="175.1">PACKAGE</text>
<text x="170" y="175.1">PACKAGE SIZE</text>
<text x="118.3" y="180.1">LMR38010</text>
<text x="143.2" y="180.1">DDA (HSOIC, 8)</text>
<text x="169.2" y="180.1">4.89 mm × 3.90 mm</text>
<text x="111.1" y="186.9">(1)</text>
<text x="118.6" y="186.9">For all available packages, see the orderable addendum at</text>
<text x="118.6" y="190.2">the end of the data sheet.</text>
<text x="111.1" y="193.6">(2)</text>
<text x="118.6" y="193.6">The package size (length × width) is a nominal value and</text>
<text x="118.6" y="197">includes pins, where applicable.</text>
<text x="27.9" y="265.5">An IMPORTANT NOTICE at the end of this data sheet addresses availability, warranty, changes, use in safety-critical applications,</text>
<text x="27.9" y="268.9">intellectual property matters and other important disclaimers. PRODUCTION DATA.</text>
</g>
<g font-size="2.6">
<text x="75.2" y="139.2">™</text>
<text x="162.7" y="247">OUT</text>
</g>
<text font-size="2.6" fill="#00f" x="48.9" y="160.3">®</text>
<text font-size="2.5" x="127.9" y="24.3">SNVSC73B – JANUARY 2022 – REVISED SEPTEMBER 2023</text>
<g font-size="2.1" fill="#00f">
<text x="159.2" y="174.2">(1)</text>
<text x="191" y="174.2">(2)</text>
</g>
<g font-size="2">
<text x="38" y="207.5">V</text>
<text x="52.4" y="207.5">VIN</text>
<text x="62" y="205.7">BOOT</text>
<text x="74.9" y="209.1">C</text>
<text x="39.9" y="212.6">C</text>
<text x="52.6" y="212.5">EN</text>
<text x="64.2" y="212.7">SW</text>
<text x="77.4" y="214.1">L1</text>
<text x="86" y="212.5">V</text>
<text x="52.6" y="218.2">PGND</text>
<text x="84.2" y="216.4">C</text>
<text x="52.5" y="226.8">RT/SYNC</text>
<text x="64.7" y="226.5">PG</text>
<text x="43.2" y="231.1">R</text>
<text x="64.2" y="233.4">FB</text>
<text x="79.1" y="229.8">R</text>
<text x="78.8" y="236.6">R</text>
</g>
<g font-size="1.8">
<text x="126.2" y="203.3">100%</text>
<text x="127.2" y="206.7">90%</text>
<text x="127.2" y="213.6">70%</text>
<text x="127.2" y="210.1">80%</text>
<text x="127.2" y="220.4">50%</text>
<text x="127.2" y="217">60%</text>
<text x="124.5" y="225.3" transform="rotate(-90 124.5 225.3)">Efficiency (%)</text>
<text x="127.2" y="227.3">30%</text>
<text x="127.2" y="223.9">40%</text>
<text x="127.2" y="230.7">20%</text>
<text x="127.2" y="234.2">10%</text>
<text x="129.3" y="239.6">0.001</text>
<text x="129.8" y="237.6">0</text>
<text x="134.2" y="239.6">0.002</text>
<text x="140.7" y="239.6">0.005</text>
<text x="146.1" y="239.6">0.01</text>
<text x="151" y="239.6">0.02</text>
<text x="157.5" y="239.6">0.05</text>
<text x="162.9" y="239.6">0.1</text>
<text x="167.8" y="239.6">0.2</text>
<text x="170.7" y="239.6">0.3</text>
<text x="174.3" y="239.6">0.5</text>
<text x="180" y="239.6">1</text>
<text x="149.3" y="241.7">Load Current (A)</text>
</g>
<g font-size="1.5">
<text x="168.4" y="223.5">PFM, V</text>
<text x="168.4" y="225.3">PFM, V</text>
<text x="168.4" y="227">PFM, V</text>
<text x="174.7" y="223.5">=24V</text>
<text x="174.7" y="225.3">=36V</text>
<text x="174.7" y="227">=48V</text>
<text x="168.4" y="228.8">PFM, V</text>
<text x="168.4" y="230.5">FPWM, V</text>
<text x="168.4" y="232.3">FPWM, V</text>
<text x="174.7" y="228.8">=64V</text>
<text x="176.1" y="230.5">=24V</text>
<text x="176.1" y="232.3">=36V</text>
<text x="168.4" y="235.8">FPWM, V</text>
<text x="168.4" y="234">FPWM, V</text>
<text x="176.1" y="234">=48V</text>
<text x="176.1" y="235.8">=64V</text>
</g>
<g font-size="1.3">
<text x="39.3" y="207.8">IN</text>
<text x="76.3" y="209.3">BOOT</text>
<text x="41.4" y="212.9">IN</text>
<text x="87.3" y="212.8">OUT</text>
<text x="85.7" y="216.7">OUT</text>
<text x="44.6" y="231.3">T</text>
<text x="80.5" y="230">FBT</text>
<text x="80.2" y="236.9">FBB</text>
</g>
<g font-size="1.1">
<text x="173.5" y="223.8">IN</text>
<text x="173.5" y="225.5">IN</text>
<text x="173.5" y="227.3">IN</text>
<text x="173.5" y="229">IN</text>
<text x="175" y="230.8">IN</text>
<text x="175" y="232.5">IN</text>
<text x="175" y="234.3">IN</text>
<text x="175" y="236">IN</text>
</g>
</svg>
